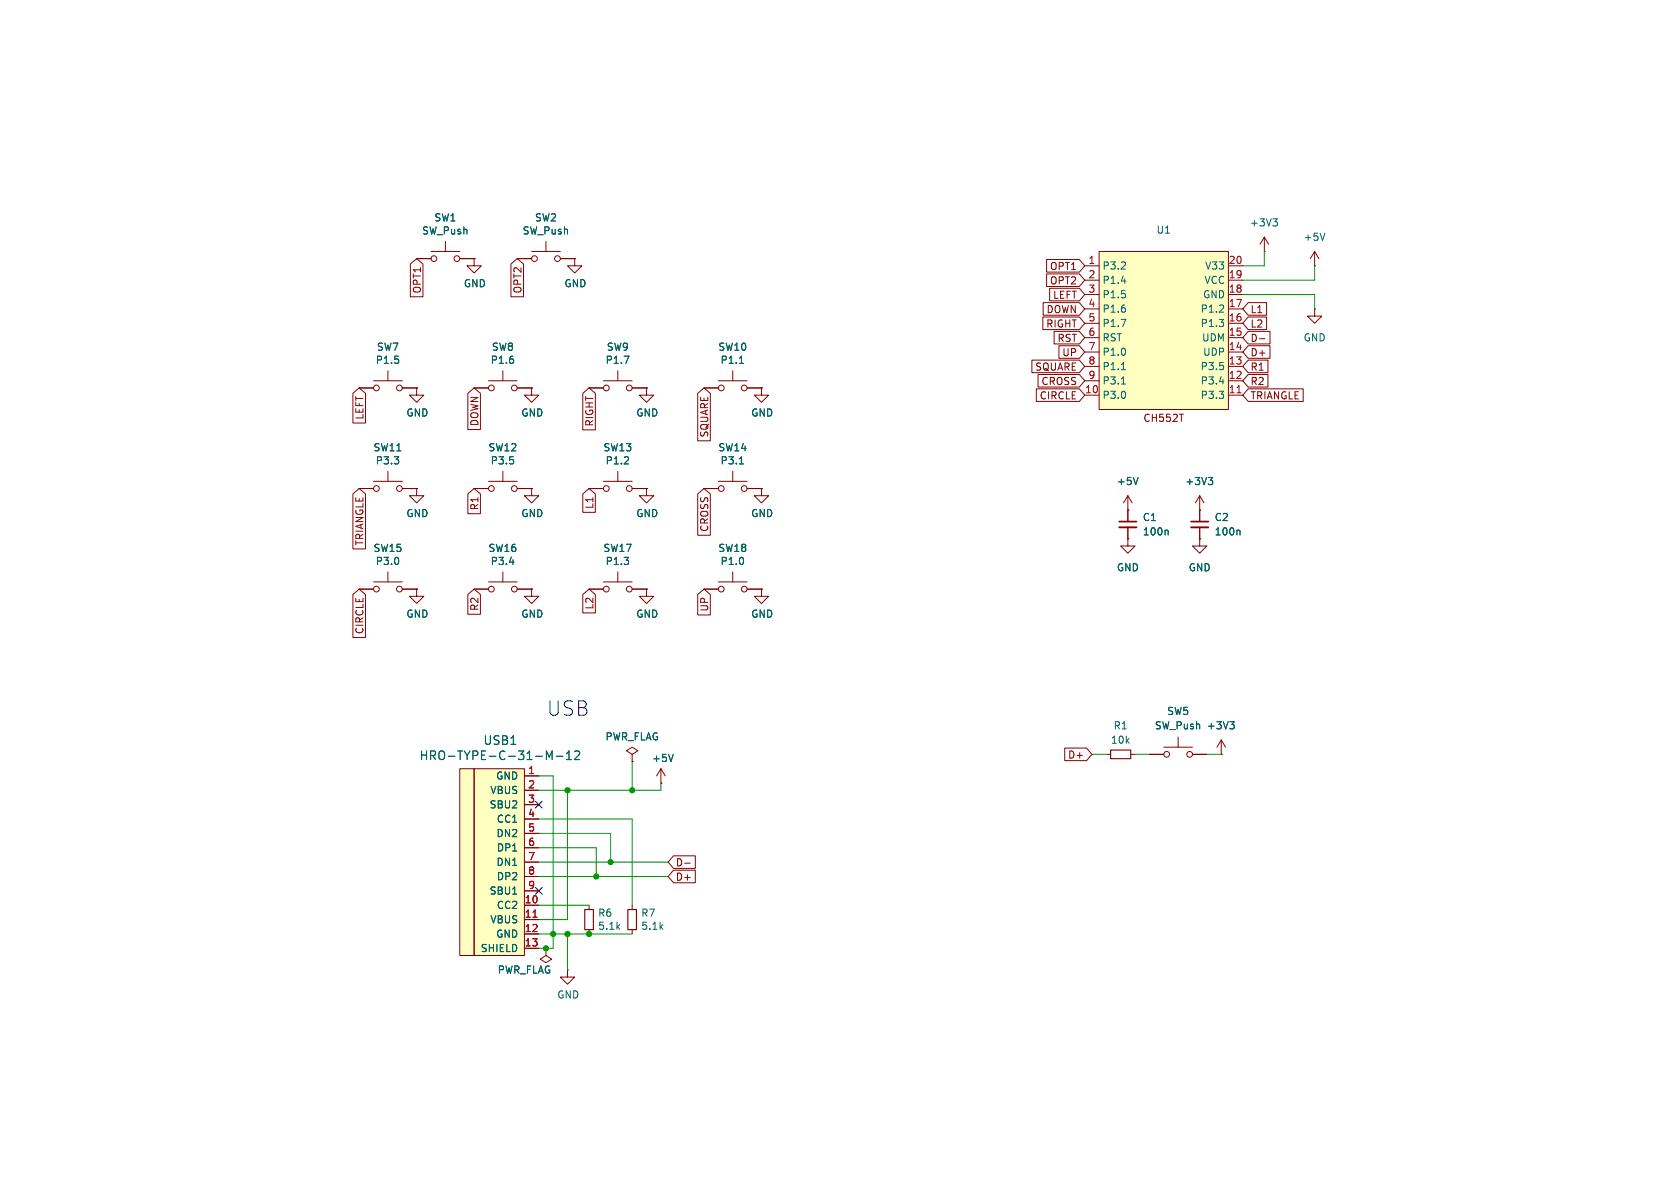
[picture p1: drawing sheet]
<svg xmlns="http://www.w3.org/2000/svg" width="297mm" height="210mm" viewBox="0 0 297 210" stroke-linecap="round" stroke-linejoin="round" font-family="sans-serif">
<path d="M101.6 45.7v1.3h1.3l-1.3 1.3-1.3-1.3h1.3M101.6 45.7h.1M114.3 86.4v1.2h1.3l-1.3 1.3-1.3-1.3h1.3M114.3 86.4h.1" fill="none" stroke="#840000" stroke-width=".18"/>
<g fill="#ffffc2">
<path d="M81.3 135.9h2.5v33h-2.5z"/>
<path d="M83.8 135.9h8.9v33h-8.9z"/>
</g>
<g fill="none" stroke="#840000" stroke-width=".18">
<path d="M91.4 45.7h2.6M94 44.5h5.1M96.5 42.7v1.8M99.1 45.7h2.5M223.5 44.5h.1M223.5 41.9l-.7 1.3M223.5 41.9v2.6M223.5 41.9l.8 1.3M232.4 47h.1M232.4 54.6v1.3h1.3l-1.3 1.3-1.3-1.3h1.3M232.4 54.6h.1M232.4 44.5l-.8 1.2"/>
<path d="M232.4 44.5v2.5M232.4 44.5l.8 1.2M63.5 68.6h2.5M66 67.3h5.1M68.6 65.5v1.8M71.1 68.6h2.6M73.7 68.6v1.3h1.2l-1.2 1.2-1.3-1.2h1.3M73.7 68.6h.1M83.8 68.6h2.6M86.4 67.3h5M88.9 65.5v1.8M91.4 68.6h2.6"/>
<path d="M94 68.6v1.3h1.2l-1.2 1.2-1.3-1.2h1.3M94 68.6h.1M104.1 68.6h2.6M106.7 67.3h5.1M109.2 65.5v1.8M111.8 68.6h2.5M114.3 68.6v1.3h1.3l-1.3 1.2-1.3-1.2h1.3M114.3 68.6h.1M124.5 68.6h2.5M127 67.3h5.1M129.5 65.5v1.8M132.1 68.6h2.5"/>
<path d="M134.6 68.6v1.3h1.3l-1.3 1.2-1.3-1.2h1.3M134.6 68.6h.1M83.8 86.4h2.6M86.4 85.1h5M88.9 83.3v1.8M91.4 86.4h2.6M104.1 86.4h2.6M106.7 85.1h5.1M109.2 83.3v1.8M111.8 86.4h2.5M124.5 86.4h2.5M127 85.1h5.1"/>
<path d="M129.5 83.3v1.8M132.1 86.4h2.5M134.6 86.4v1.2h1.3l-1.3 1.3-1.3-1.3h1.3M134.6 86.4h.1M104.1 104.1h2.6M106.7 102.9h5.1M109.2 101.1v1.8M111.8 104.1h2.5M114.3 104.1v1.3h1.3l-1.3 1.3-1.3-1.3h1.3M114.3 104.1h.1M124.5 104.1h2.5M127 102.9h5.1"/>
<path d="M129.5 101.1v1.8M132.1 104.1h2.5M134.6 104.1v1.3h1.3l-1.3 1.3-1.3-1.3h1.3M134.6 104.1h.1M81.3 135.9h2.5v33h-2.5zM83.8 135.9h8.9v33h-8.9zM92.7 137.2h2.5M92.7 139.7h2.5M116.8 138.4h.1M116.8 135.9l-.7 1.3M116.8 135.9v2.5M116.8 135.9l.8 1.3"/>
<path d="M195.6 133.4h.7M199.9 133.4h.8M203.2 133.4h2.5M205.7 132.1h5.1M208.3 130.3v1.8M210.8 133.4h2.6M215.9 133.4h.1M215.9 130.8l-.8 1.3M215.9 130.8v2.6M215.9 130.8l.8 1.3M92.7 142.2h2.5M92.7 144.8h2.5"/>
<path d="M92.7 147.3h2.5M92.7 149.9h2.5M92.7 152.4h2.5M92.7 154.9h2.5M92.7 157.5h2.5M92.7 160h2.5M92.7 162.6h2.5M92.7 165.1h2.5M92.7 167.6h2.5M96.5 167.6v1.3l1 .6-1 .7-1-.7 1-.6M96.5 167.6h.1M100.3 171.5v1.2h1.3l-1.3 1.3-1.2-1.3h1.2"/>
<path d="M100.3 171.5h.1"/>
<circle cx="94.5" cy="45.7" r=".51"/>
<circle cx="98.6" cy="45.7" r=".51"/>
<circle cx="66.5" cy="68.6" r=".51"/>
<circle cx="70.6" cy="68.6" r=".51"/>
<circle cx="86.9" cy="68.6" r=".51"/>
<circle cx="90.9" cy="68.6" r=".51"/>
<circle cx="107.2" cy="68.6" r=".51"/>
<circle cx="111.3" cy="68.6" r=".51"/>
<circle cx="127.5" cy="68.6" r=".51"/>
<circle cx="131.6" cy="68.6" r=".51"/>
<circle cx="86.9" cy="86.4" r=".51"/>
<circle cx="90.9" cy="86.4" r=".51"/>
<circle cx="107.2" cy="86.4" r=".51"/>
<circle cx="111.3" cy="86.4" r=".51"/>
<circle cx="127.5" cy="86.4" r=".51"/>
<circle cx="131.6" cy="86.4" r=".51"/>
<circle cx="107.2" cy="104.1" r=".51"/>
<circle cx="111.3" cy="104.1" r=".51"/>
<circle cx="127.5" cy="104.1" r=".51"/>
<circle cx="131.6" cy="104.1" r=".51"/>
<circle cx="206.2" cy="133.4" r=".51"/>
<circle cx="210.3" cy="133.4" r=".51"/>
</g>
<path d="M94.2 162.1h.7" fill="none" stroke="#a90000" stroke-width=".18"/>
<g fill="none" stroke="#006464" stroke-width=".18">
<path d="M225 38.7h.8l-.4 .5M225.6 39.2l.2 .2v.3l-.2 .2M234.2 41.2l-.4 1.3M110.3 63h.9l-.6 1.2M130.7 64.2h.7M130.7 82h.7M96.6 134.3v-1.5l.5 1 .5-1v1.5M98.3 133.7h1.2M100.2 134.3h.8M100.2 133.2l.4-.4v1.5M101.6 132.9l.6-.1 .2 .1 .1 .3-1 1.1h1M119 133.3l-.4 1.3"/>
<path d="M217.4 127.6h.8l-.4 .5M218 128.1l.2 .2v.3l-.2 .2"/>
</g>
<path d="M196.3 132.6h3.6v1.5h-3.6z" fill="none" stroke="#840000" stroke-width=".2"/>
<path d="M194.3 44.5h22.9v27.9h-22.9z" fill="#ffffc2"/>
<g fill="none" stroke="#840000" stroke-width=".18">
<path d="M72.5 46.7l1.2-1 1.1 1v5.8h-2.3zM73.7 45.7h2.5M76.2 44.5h5.1M78.7 42.7v1.8M81.3 45.7h2.5M83.8 45.7v1.3h1.3l-1.3 1.3-1.3-1.3h1.3M83.8 45.7h.1M90.3 46.7l1.1-1 1.2 1v5.8h-2.3zM91.4 45.7h2.6M99.1 45.7h2.5M101.6 45.7h.1M184.4 56h6.4l1 1.2-1 1.1h-6.4z"/>
<path d="M184.4 53.5h6.4l1 1.1-1 1.1h-6.4zM185 48.4h5.8l1 1.1-1 1.1h-5.8zM185 45.9h5.8l1 1.1-1 1.1h-5.8zM185.6 51h5.2l1 1.1-1 1.1h-5.2zM186.4 58.6h4.4l1 1.1-1 1.1h-4.4zM191.8 47h2.5M191.8 59.7h2.5M191.8 57.2h2.5M191.8 54.6h2.5M191.8 52.1h2.5M191.8 49.5h2.5M194.3 44.5h22.9v27.9h-22.9z"/>
<path d="M217.2 47h2.5M217.2 59.7h2.5M217.2 57.2h2.5M217.2 54.6h2.5M217.2 52.1h2.5M217.2 49.5h2.5M220.7 53.5h3.2v2.2h-3.2l-1-1.1zM220.7 56h3.2v2.3h-3.2l-1-1.1zM220.7 58.6h3.8v2.2h-3.8l-1-1.1zM222.7 59.9h.9M62.4 69.5l1.1-.9 1.1 .9v5.3h-2.2zM63.5 68.6h2.5"/>
<path d="M71.1 68.6h2.6M73.7 68.6h.1M82.7 69.5l1.1-.9 1.1 .9v6.4h-2.2zM83.8 68.6h2.6M91.4 68.6h2.6M94 68.6h.1M103 69.5l1.1-.9 1.2 .9v6.5h-2.3zM104.1 68.6h2.6M111.8 68.6h2.5M114.3 68.6h.1M123.3 69.5l1.2-.9 1.1 .9v8.4h-2.3zM124.5 68.6h2.5"/>
<path d="M132.1 68.6h2.5M134.6 68.6h.1M182.4 63.7h8.4l1 1.1-1 1.1h-8.4zM183.2 68.7h7.6l1 1.2-1 1.1h-7.6zM183.5 66.2h7.3l1 1.1-1 1.1h-7.3zM187.2 61.1h3.6l1 1.1-1 1.1h-3.6zM191.8 69.9h2.5M191.8 67.3h2.5M191.8 64.8h2.5M191.8 62.2h2.5M208.5 73.2h.7M217.2 69.9h2.5"/>
<path d="M217.2 67.3h2.5M217.2 64.8h2.5M217.2 62.2h2.5M220.7 66.2h3.5v2.2h-3.5l-1-1.1zM220.7 63.7h3.5v2.2h-3.5l-1-1.1zM220.7 68.7h9.7v2.3h-9.7l-1-1.1zM220.7 61.1h3.8v2.2h-3.8l-1-1.1zM62.4 87.3l1.1-.9 1.1 .9v9.7h-2.2zM63.5 86.4h2.5M66 85.1h5.1M68.6 83.3v1.8M71.1 86.4h2.6"/>
<path d="M73.7 86.4v1.2h1.2l-1.2 1.3-1.3-1.3h1.3M73.7 86.4h.1M82.7 87.3l1.1-.9 1.1 .9v3.5h-2.2zM83.8 86.4h2.6M91.4 86.4h2.6M94 86.4v1.2h1.2l-1.2 1.3-1.3-1.3h1.3M94 86.4h.1M103 87.3l1.1-.9 1.2 .9v3.3h-2.3zM104.1 86.4h2.6M111.8 86.4h2.5M114.3 86.4h.1M123.3 87.3l1.2-.9 1.1 .9v7.3h-2.3z"/>
<path d="M124.5 86.4h2.5M132.1 86.4h2.5M134.6 86.4h.1M199.4 95.3v1.2h1.3l-1.3 1.3-1.3-1.3h1.3M199.4 95.3h.1M199.4 90.2h.1M199.4 87.6l-.8 1.3M199.4 87.6v4.6M199.4 93.2v2.1M199.4 87.6l.8 1.3M212.1 95.3v1.2h1.3l-1.3 1.3-1.3-1.3h1.3M212.1 95.3h.1"/>
<path d="M212.1 90.2h.1M212.1 87.6v4.6M212.1 93.2v2.1M212.1 87.6l-.8 1.3M212.1 87.6l.8 1.3M62.4 105.1l1.1-1 1.1 1v7.6h-2.2zM63.5 104.1h2.5M66 102.9h5.1M68.6 101.1v1.8M71.1 104.1h2.6M73.7 104.1v1.3h1.2l-1.2 1.3-1.3-1.3h1.3M73.7 104.1h.1"/>
<path d="M82.7 105.1l1.1-1 1.1 1v3.5h-2.2zM83.8 104.1h2.6M86.4 102.9h5M88.9 101.1v1.8M91.4 104.1h2.6M94 104.1v1.3h1.2l-1.2 1.3-1.3-1.3h1.3M94 104.1h.1M103 105.1l1.1-1 1.2 1v3.2h-2.3zM104.1 104.1h2.6M111.8 104.1h2.5M114.3 104.1h.1M123.3 105.1l1.2-1 1.1 1v3.6h-2.3z"/>
<path d="M124.5 104.1h2.5M132.1 104.1h2.5M134.6 104.1h.1M92.7 137.2h2.5M92.7 139.7h2.5M111.8 133.4l1-.7-1-.6-1.1 .6 1.1 .7v1.2M111.8 134.6h.1M116.8 138.4h.1M188.2 132.2h3.9l.9 1.2-.9 1.1h-3.9zM203.2 133.4h2.5M210.8 133.4h2.6M215.9 133.4h.1"/>
<path d="M92.7 142.2h2.5M92.7 144.8h2.5M92.7 147.3h2.5M92.7 149.9h2.5M92.7 152.4h2.5M92.7 154.9h2.5M92.7 157.5h2.5M119.1 153.8h3.8v2.3h-3.8l-1-1.2zM119.1 151.3h3.8v2.2h-3.8l-1-1.1zM121.1 152.6h.9M92.7 160h2.5M92.7 162.6h2.5"/>
<path d="M92.7 165.1h2.5M92.7 167.6h2.5M96.5 167.6h.1M104.1 160v.8M104.1 164.3v.8M111.8 160v.8M111.8 164.3v.8"/>
<circle cx="76.7" cy="45.7" r=".51"/>
<circle cx="80.8" cy="45.7" r=".51"/>
<circle cx="66.5" cy="86.4" r=".51"/>
<circle cx="70.6" cy="86.4" r=".51"/>
<circle cx="66.5" cy="104.1" r=".51"/>
<circle cx="70.6" cy="104.1" r=".51"/>
<circle cx="86.9" cy="104.1" r=".51"/>
<circle cx="90.9" cy="104.1" r=".51"/>
</g>
<path d="M218.7 69.4h.7M94.2 162.1h.7" fill="none" stroke="#a90000" stroke-width=".18"/>
<g fill="none" stroke="#006464" stroke-width=".18">
<path d="M198.2 56.5h.8l-.5 1.2M198.2 49.7h.8M110.3 63h.9l-.6 1.2M130.7 64.2h.7M198.2 65.3h.8M198.2 67.9h.8M215.6 67.5h.8M90.1 99.4h.8M130.7 82h.7M201.2 84.4l-.4 1.3M206.3 93.7l.2 .2v.7M213.6 84.4h.8l-.4 .5"/>
<path d="M214.1 84.9l.3 .2v.3l-.3 .3M219 93.7l.2 .2v.7M96.6 134.3v-1.5l.5 1 .5-1v1.5M98.3 133.7h1.2M100.2 134.3h.8M100.2 133.2l.4-.4v1.5M101.6 132.9l.6-.1 .2 .1 .1 .3-1 1.1h1M119 133.3l-.4 1.3M217.4 127.6h.8l-.4 .5M218 128.1l.2 .2v.3l-.2 .2"/>
</g>
<path d="M197.9 93.2h3M210.6 93.2h3" fill="none" stroke="#840000" stroke-width=".33"/>
<path d="M197.9 92.2h3M210.6 92.2h3" fill="none" stroke="#840000" stroke-width=".3"/>
<path d="M103.4 160.8h1.5v3.5h-1.5zM111 160.8h1.5v3.5h-1.5z" fill="none" stroke="#840000" stroke-width=".2"/>
<g fill="none" stroke="#009600" stroke-width=".18">
<path d="M219.7 52.1h12.7v2.5M223.5 44.5v2.5h-3.8M232.4 47v2.5h-12.7M95.2 137.2h2.6v30.4h-2.6M100.3 139.7v22.9h-5.1M111.8 134.6v5.1M116.8 138.4v1.3h-21.6M193 133.4h2.6M200.7 133.4h2.5M213.4 133.4h2.5M95.2 144.8h16.6v15.2M95.2 147.3h12.7v5.1"/>
<path d="M95.2 154.9h22.9M95.2 152.4h22.9M95.2 149.9h10.2v5M95.2 165.1h16.6M95.2 160h8.9M100.3 165.1v6.4"/>
</g>
<path d="M94.6 156.9l1.3 1.2M94.6 141.6l1.3 1.2M95.9 156.9l-1.3 1.2M95.9 141.6l-1.3 1.2" fill="none" stroke="#000084" stroke-width=".18"/>
<g fill="#009600" stroke="#009600" stroke-width=".18">
<circle cx="111.8" cy="139.7" r=".46"/>
<circle cx="100.3" cy="139.7" r=".46"/>
<circle cx="105.4" cy="154.9" r=".46"/>
<circle cx="107.9" cy="152.4" r=".46"/>
<circle cx="100.3" cy="165.1" r=".46"/>
<circle cx="104.1" cy="165.1" r=".46"/>
<circle cx="97.8" cy="165.1" r=".46"/>
<circle cx="96.5" cy="167.6" r=".46"/>
</g>
<text font-size="3.5" fill="#0000c2" x="96.5" y="126.8">USB</text>
<g font-size="2.1" fill="#006464">
<text x="85.4" y="131.9">USB1</text>
<text x="74.1" y="134.6">HRO-TYPE-C-31-M-12</text>
</g>
<g font-size="1.8" fill="#006464">
<text x="74.5" y="41.7">SW_Push</text>
<text x="76.7" y="39.3">SW1</text>
<text x="92.3" y="41.7">SW_Push</text>
<text x="94.5" y="39.3">SW2</text>
<text x="204.4" y="41.5">U1</text>
<text x="220.9" y="40.2">+3V3</text>
<text x="194.8" y="47.9">P3.2</text>
<text x="213" y="47.9">V33</text>
<text x="230.4" y="42.8">+5V</text>
<text x="81.9" y="51">GND</text>
<text x="99.7" y="51">GND</text>
<text x="194.8" y="50.4">P1.4</text>
<text x="194.8" y="52.9">P1.5</text>
<text x="212.6" y="52.9">GND</text>
<text x="212.8" y="50.4">VCC</text>
<text x="194.8" y="55.5">P1.6</text>
<text x="194.8" y="58">P1.7</text>
<text x="212.2" y="58">P1.3</text>
<text x="212.2" y="55.5">P1.2</text>
<text x="66.3" y="64.5">P1.5</text>
<text x="66.5" y="62.2">SW7</text>
<text x="86.7" y="64.5">P1.6</text>
<text x="86.9" y="62.2">SW8</text>
<text x="107" y="64.5">P1.7</text>
<text x="107.2" y="62.2">SW9</text>
<text x="126.9" y="62.2">SW10</text>
<text x="127.3" y="64.5">P1.1</text>
<text x="194.8" y="60.6">RST</text>
<text x="194.8" y="63.1">P1.0</text>
<text x="194.8" y="65.6">P1.1</text>
<text x="212.2" y="65.6">P3.5</text>
<text x="212.4" y="60.6">UDM</text>
<text x="212.6" y="63.1">UDP</text>
<text x="230.4" y="60.6">GND</text>
<text x="194.8" y="70.7">P3.0</text>
<text x="194.8" y="68.2">P3.1</text>
<text x="212.2" y="70.7">P3.3</text>
<text x="212.2" y="68.2">P3.4</text>
<text x="71.8" y="73.8">GND</text>
<text x="92.1" y="73.8">GND</text>
<text x="112.4" y="73.8">GND</text>
<text x="132.7" y="73.8">GND</text>
<text x="65.9" y="80">SW11</text>
<text x="66.3" y="82.3">P3.3</text>
<text x="86.3" y="80">SW12</text>
<text x="86.7" y="82.3">P3.5</text>
<text x="106.6" y="80">SW13</text>
<text x="107" y="82.3">P1.2</text>
<text x="126.9" y="80">SW14</text>
<text x="127.3" y="82.3">P3.1</text>
<text x="197.4" y="86">+5V</text>
<text x="209.4" y="86">+3V3</text>
<text x="71.8" y="91.6">GND</text>
<text x="92.1" y="91.6">GND</text>
<text x="112.4" y="91.6">GND</text>
<text x="132.7" y="91.6">GND</text>
<text x="201.9" y="92.3">C1</text>
<text x="201.9" y="94.8">100n</text>
<text x="214.6" y="92.3">C2</text>
<text x="214.6" y="94.8">100n</text>
<text x="65.9" y="97.8">SW15</text>
<text x="66.3" y="100.1">P3.0</text>
<text x="86.3" y="97.8">SW16</text>
<text x="86.7" y="100.1">P3.4</text>
<text x="106.6" y="97.8">SW17</text>
<text x="107" y="100.1">P1.3</text>
<text x="126.9" y="97.8">SW18</text>
<text x="127.3" y="100.1">P1.0</text>
<text x="197.4" y="101.2">GND</text>
<text x="210.1" y="101.2">GND</text>
<text x="71.8" y="109.4">GND</text>
<text x="92.1" y="109.4">GND</text>
<text x="112.4" y="109.4">GND</text>
<text x="132.7" y="109.4">GND</text>
<text x="106.9" y="131.1">PWR_FLAG</text>
<text x="196.3" y="131.7">10k</text>
<text x="196.8" y="129.1">R1</text>
<text x="204.1" y="129.1">SW_Push</text>
<text x="206.2" y="126.6">SW5</text>
<text x="213.3" y="129.1">+3V3</text>
<text x="115.2" y="134.9">+5V</text>
<text x="86.5" y="143.1">SBU2</text>
<text x="86.6" y="140.6">VBUS</text>
<text x="87.6" y="138">GND</text>
<text x="87.7" y="148.2">DN2</text>
<text x="87.7" y="145.6">CC1</text>
<text x="87.7" y="153.3">DN1</text>
<text x="87.7" y="150.7">DP1</text>
<text x="87.7" y="155.8">DP2</text>
<text x="86.5" y="158.3">SBU1</text>
<text x="87.7" y="160.9">CC2</text>
<text x="86.6" y="163.4">VBUS</text>
<text x="87.6" y="166">GND</text>
<text x="105.6" y="162.3">R6</text>
<text x="105.6" y="164.6">5.1k</text>
<text x="113.3" y="162.3">R7</text>
<text x="113.3" y="164.6">5.1k</text>
<text x="84.9" y="168.5">SHIELD</text>
<text x="87.9" y="172.3">PWR_FLAG</text>
<text x="98.4" y="176.7">GND</text>
</g>
<g font-size="1.8" fill="#840000">
<text x="185.5" y="47.9">OPT1</text>
<text x="74.6" y="52" transform="rotate(-90 74.6 52)">OPT1</text>
<text x="92.4" y="52" transform="rotate(-90 92.4 52)">OPT2</text>
<text x="185.5" y="50.5">OPT2</text>
<text x="186.1" y="53">LEFT</text>
<text x="184.9" y="58.1">RIGHT</text>
<text x="184.9" y="55.6">DOWN</text>
<text x="221" y="55.6">L1</text>
<text x="221" y="58.1">L2</text>
<text x="182.9" y="65.7">SQUARE</text>
<text x="186.8" y="60.6">RST</text>
<text x="187.7" y="63.2">UP</text>
<text x="221" y="60.6">D-</text>
<text x="221" y="65.7">R1</text>
<text x="221" y="63.2">D+</text>
<text x="183.7" y="70.8">CIRCLE</text>
<text x="184" y="68.3">CROSS</text>
<text x="221" y="68.3">R2</text>
<text x="221" y="70.8">TRIANGLE</text>
<text x="64.5" y="74.3" transform="rotate(-90 64.5 74.3)">LEFT</text>
<text x="84.8" y="75.4" transform="rotate(-90 84.8 75.4)">DOWN</text>
<text x="105.1" y="75.5" transform="rotate(-90 105.1 75.5)">RIGHT</text>
<text x="125.4" y="77.4" transform="rotate(-90 125.4 77.4)">SQUARE</text>
<text x="202" y="74.8">CH552T</text>
<text x="84.8" y="90.3" transform="rotate(-90 84.8 90.3)">R1</text>
<text x="105.1" y="90.1" transform="rotate(-90 105.1 90.1)">L1</text>
<text x="125.4" y="94.1" transform="rotate(-90 125.4 94.1)">CROSS</text>
<text x="64.5" y="96.5" transform="rotate(-90 64.5 96.5)">TRIANGLE</text>
<text x="105.1" y="107.9" transform="rotate(-90 105.1 107.9)">L2</text>
<text x="64.5" y="112.2" transform="rotate(-90 64.5 112.2)">CIRCLE</text>
<text x="84.8" y="108.1" transform="rotate(-90 84.8 108.1)">R2</text>
<text x="125.4" y="108.2" transform="rotate(-90 125.4 108.2)">UP</text>
<text x="188.7" y="134.3">D+</text>
<text x="119.4" y="155.9">D+</text>
<text x="119.4" y="153.4">D-</text>
</g>
<g font-size="1.8" fill="#a90000">
<text x="192.3" y="46.7">1</text>
<text x="217.1" y="46.7">20</text>
<text x="192.3" y="49.3">2</text>
<text x="192.3" y="51.8">3</text>
<text x="217.1" y="51.8">18</text>
<text x="217.1" y="49.3">19</text>
<text x="192.3" y="54.4">4</text>
<text x="192.3" y="56.9">5</text>
<text x="192.3" y="59.4">6</text>
<text x="217.1" y="59.4">15</text>
<text x="217.1" y="56.9">16</text>
<text x="217.1" y="54.4">17</text>
<text x="192.3" y="62">7</text>
<text x="192.3" y="64.5">8</text>
<text x="217.1" y="64.5">13</text>
<text x="217.1" y="62">14</text>
<text x="191.7" y="69.6">10</text>
<text x="192.3" y="67.1">9</text>
<text x="217.1" y="69.6">11</text>
<text x="217.1" y="67.1">12</text>
<text x="93.3" y="136.9">1</text>
<text x="93.3" y="139.4">2</text>
<text x="93.3" y="142">3</text>
<text x="93.3" y="144.5">4</text>
<text x="93.3" y="147.1">5</text>
<text x="93.3" y="149.6">6</text>
<text x="93.3" y="152.1">7</text>
<text x="93.3" y="154.7">8</text>
<text x="92.7" y="159.8">10</text>
<text x="93.3" y="157.2">9</text>
<text x="92.7" y="162.3">11</text>
<text x="92.7" y="164.8">12</text>
<text x="92.7" y="167.4">13</text>
</g>
</svg>
